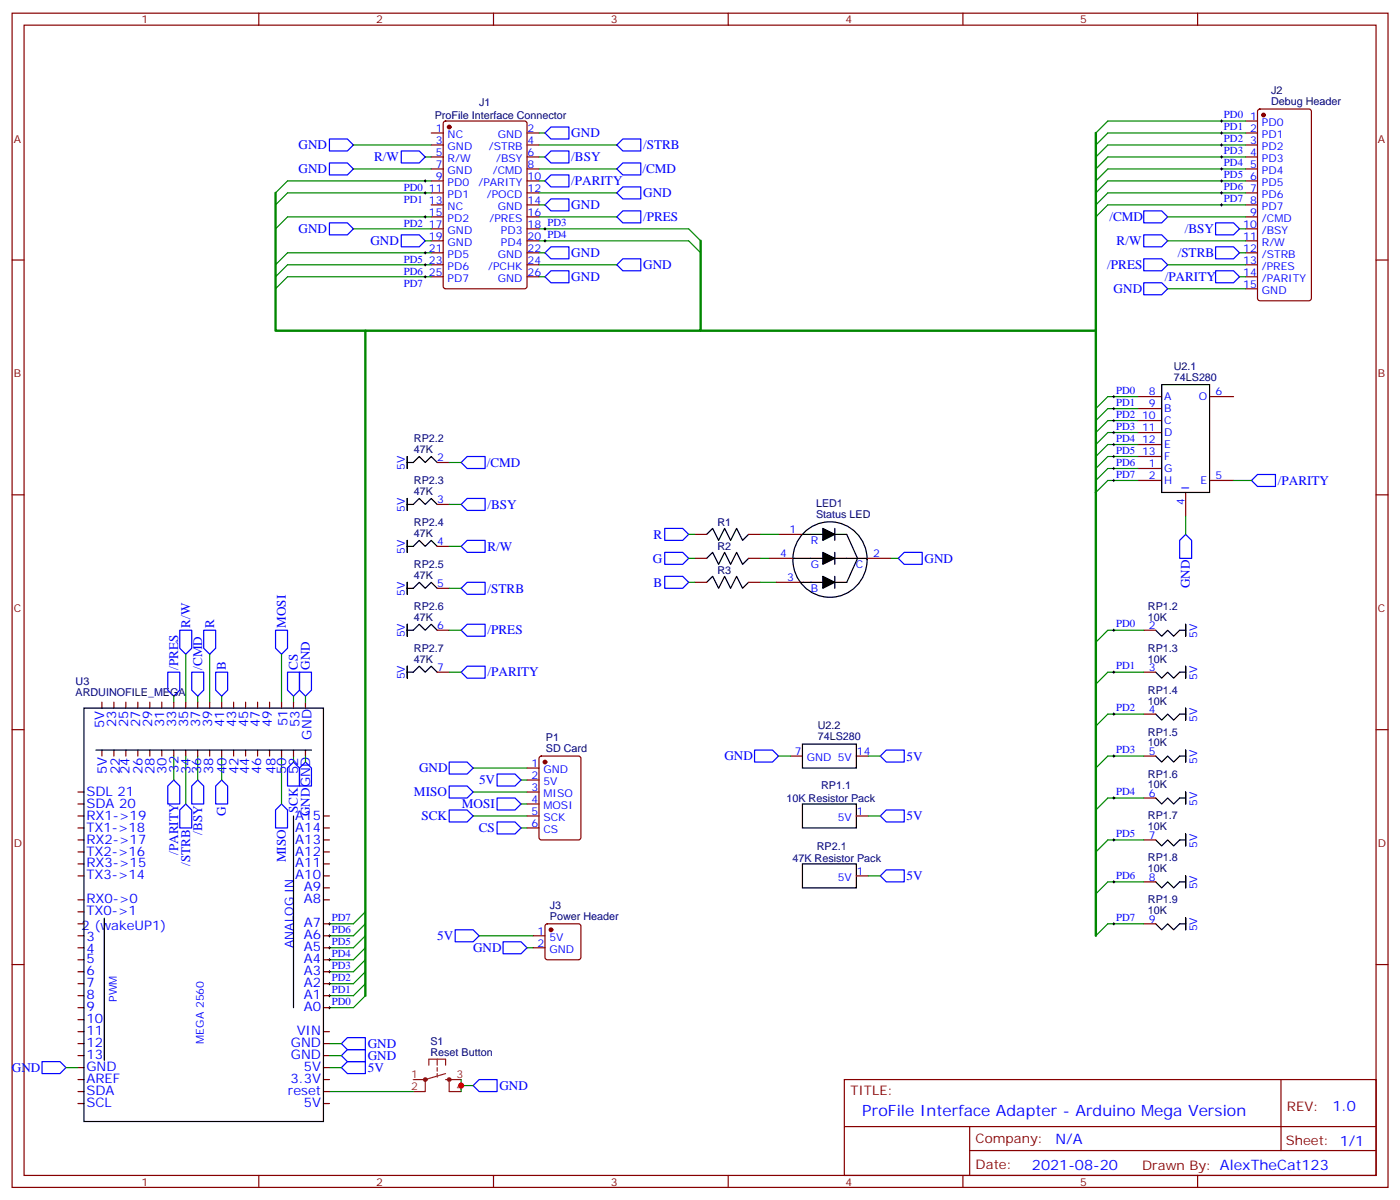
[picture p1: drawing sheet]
<svg xmlns="http://www.w3.org/2000/svg" width="412mm" height="353mm" viewBox="0 0 412 353" stroke-linecap="round" stroke-linejoin="round" font-family="sans-serif">
<g fill="none" stroke="#870000" stroke-width=".35">
<path d="M3.6 3.9h405.3v345.7h-405.3zM7.1 7.4h398.3v338.7h-398.3zM76.2 3.9v3.5M145.4 3.9v3.5M214.5 3.9v3.5M283.7 3.9v3.5M352.8 3.9v3.5M127 39.2h3.6M130.8 35.8l.5-.2h23.3l.6 .5 .1 48.2-.5 .7h-23.5l-.7-.4v-48.3zM155.3 39.2h3.5M366.9 35.6h3.6M366.9 39.2h3.6"/>
<path d="M370.7 32.3l.5-.2h14.4l.7 .4v55.3l-.4 .7h-14.7l-.7-.4v-55.3zM127 42.7h3.6M127 46.2h3.6M127 49.7h3.6M127 53.3h3.6M127 56.8h3.6M155.3 42.7h3.5M155.3 46.2h3.5M155.3 49.7h3.5M155.3 53.3h3.5M155.3 56.8h3.5M366.9 42.7h3.6"/>
<path d="M366.9 46.2h3.6M366.9 49.7h3.6M366.9 53.3h3.6M366.9 56.8h3.6M3.6 76.6h3.5M127 60.3h3.6M127 63.9h3.6M127 67.4h3.6M127 70.9h3.6M127 74.4h3.6M127 78h3.6M155.3 60.3h3.5"/>
<path d="M155.3 63.9h3.5M155.3 67.4h3.5M155.3 70.9h3.5M155.3 74.4h3.5M155.3 78h3.5M366.9 60.3h3.6M366.9 63.9h3.6M366.9 67.4h3.6M366.9 70.9h3.6M366.9 74.4h3.6M366.9 78h3.6M405.4 76.6h3.5"/>
<path d="M127 81.5h3.6M155.3 81.5h3.5M366.9 81.5h3.6M366.9 85h3.6M335.2 116.8h7M356.3 116.8h7.1M128.8 136.2h3.5M335.2 137.9h7M335.2 120.3h7M335.2 123.8h7M335.2 127.4h7M335.2 130.9h7"/>
<path d="M335.2 134.4h7M3.6 145.7h3.5M128.8 148.5h3.5M204.6 157.3h3.6M220.5 157.3h3.5M229.3 157.3h7.1M335.2 141.5h7M349.3 145v7M356.3 141.5h7.1M405.4 145.7h3.5M128.8 160.9h3.5M128.8 173.2h3.5"/>
<path d="M204.6 164.4h3.6M204.6 171.4h3.6M220.5 164.4h3.5M220.5 171.4h3.5M226.5 164.4h7.1M228.6 171.4h7.1M255.4 164.4h7.1M128.8 185.6h3.5M128.8 197.9h3.5M336.9 185.6h3.6M336.9 197.9h3.6M3.6 214.8h3.5"/>
<path d="M30 206.7v1.8M33.5 206.7v1.8M37.1 206.7v1.8M40.6 206.7v1.8M44.1 206.7v1.8M47.7 206.7v1.8M51.2 206.7v1.8M54.7 206.7v1.8M58.2 206.7v1.8M61.8 206.7v1.8M65.3 206.7v1.8M68.8 206.7v1.8"/>
<path d="M72.4 206.7v1.8M75.9 206.7v1.8M79.4 206.7v1.8M82.9 206.7v1.8M86.5 206.7v1.8M90 206.7v1.8M336.9 210.3h3.6M405.4 214.8h3.5M23 233.2h1.7M23 236.7h1.7M30 220.8v1.8M33.5 220.8v1.8"/>
<path d="M37.1 220.8v1.8M40.6 220.8v1.8M44.1 220.8v1.8M47.7 220.8v1.8M51.2 220.8v1.8M54.7 220.8v1.8M58.2 220.8v1.8M61.8 220.8v1.8M65.3 220.8v1.8M68.8 220.8v1.8M72.4 220.8v1.8M75.9 220.8v1.8"/>
<path d="M79.4 220.8v1.8M82.9 220.8v1.8M86.5 220.8v1.8M90 220.8v1.8M155.3 226.1h3.5M155.3 229.7h3.5M155.3 233.2h3.5M155.3 236.7h3.5M159 222.8l.5-.2h10.9l.7 .4v23.6l-.4 .6-11.2 .1-.7-.5v-23.5zM232.9 222.6h3.5M252.3 222.6h3.5M336.9 222.6h3.6"/>
<path d="M336.9 234.9h3.6M23 240.2h1.7M23 243.8h1.7M23 247.3h1.7M23 257.9h1.7M23 254.4h1.7M23 250.8h1.7M95.3 240.2h1.7M95.3 243.8h1.7M95.3 247.3h1.7M95.3 257.9h1.7M95.3 254.4h1.7"/>
<path d="M95.3 250.8h1.7M155.3 240.2h3.5M155.3 243.8h3.5M252.3 240.2h3.5M252.3 257.9h3.5M336.9 247.3h3.6M336.9 259.6h3.6M23 275.5h1.7M23 279h1.7M23 272h1.7M23 268.5h1.7M23 264.9h1.7"/>
<path d="M95.3 275.5h1.7M95.3 279h1.7M95.3 272h1.7M95.3 264.9h1.7M95.3 261.4h1.7M157 275.5h3.5M157 279h3.5M160.8 272.2l.5-.2h9.1l.5 .2 .2 .5v9.2l-.2 .5-.5 .2h-9.1l-.5-.3-.3-.4v-9.2zM336.9 272h3.6M3.6 284h3.5M23 296.7h1.7M23 293.2h1.7"/>
<path d="M23 289.6h1.7M23 286.1h1.7M23 282.6h1.7M95.3 296.7h1.7M95.3 293.2h1.7M95.3 289.6h1.7M95.3 286.1h1.7M95.3 282.6h1.7M405.4 284h3.5M23 317.9h1.7M23 314.3h1.7M23 310.8h1.7"/>
<path d="M23 307.3h1.7M23 303.7h1.7M23 300.2h1.7M95.3 317.9h1.7M95.3 314.3h1.7M95.3 310.8h1.7M95.3 307.3h1.7M95.3 303.7h1.7M248.7 317.9h156.7v28.2h-156.7zM377.4 317.9v20.9M23 324.9h1.7M23 321.4h1.7"/>
<path d="M95.3 324.9h1.7M95.3 321.4h1.7M248.8 331.7h156.4M285.7 338.8h119.5M285.7 331.7v14.1M76.2 346.1v3.5M145.4 346.1v3.5M214.5 346.1v3.5M283.7 346.1v3.5M352.8 346.1v3.5"/>
</g>
<path d="M121.7 317.9h3.6M125.3 317.9v3.5h-3.6M126.3 313.6v-1.7h5v1.7M128.8 311.9v1.7M128.8 314.3v1.1M128.8 316.1v1M131.3 317.9h4.6M131.3 316.1l-6 1.8M132.3 317.9v3.5h3.6" fill="none" stroke="#8c2424" stroke-width=".35"/>
<g fill="none" stroke="#8c2424" stroke-width=".71">
<circle cx="125.3" cy="317.9" r=".35"/>
<circle cx="132.3" cy="317.9" r=".35"/>
</g>
<g fill="none" stroke="#000" stroke-width=".35">
<path d="M342.2 113.2h14.1v31.8h-14.1zM120 136.2v1.7v-3.5v1.8h1.7l1.8-1.8 1.8 1.8 1.7-1.8 1.8 1.8M120 148.5v1.8v-3.5v1.7h1.7l1.8-1.7 1.8 1.7 1.7-1.7 1.8 1.7M208.2 157.3l1.7-1.7 1.8 3.5 1.8-3.5 1.7 3.5 1.8-3.5 1.8 3.5 1.7-1.8M236.4 157.3h6M236.8 156.9a11 11 0 0 1 15.5 .1 11 11 0 0 1 0 15.5 11 11 0 0 1-15.5 .1 11.2 11.2 0 0 1 0-15.7zM245.9 157.3h3.5l3.2 7.1-3.2 7h-3.5M245.9 155.6v3.5M120 160.9v1.7v-3.5v1.8h1.7l1.8-1.8 1.8 1.8 1.7-1.8 1.8 1.8M120 173.2v1.8v-3.6v1.8h1.7l1.8-1.8 1.8 1.8 1.7-1.8 1.8 1.8M208.2 164.4l1.7-1.8 1.8 3.6 1.8-3.6 1.7 3.6 1.8-3.6 1.8 3.6 1.7-1.8M208.2 171.4l1.7-1.7 1.8 3.5 1.8-3.5 1.7 3.5 1.8-3.5 1.8 3.5 1.7-1.8"/>
<path d="M233.6 164.4h8.8M235.7 171.4h6.7M245.9 162.6v3.6M245.9 169.7v3.5M245.9 164.4h9.5M120 185.6v1.7v-3.5v1.8h1.7l1.8-1.8 1.8 1.8 1.7-1.8 1.8 1.8M120 197.9v1.8v-3.6v1.8h1.7l1.8-1.8 1.8 1.8 1.7-1.8 1.8 1.8M340.5 185.6l1.7 1.7 1.8-1.7 1.8 1.7 1.7-1.7h1.8v1.7v-3.5v1.8M340.5 197.9l1.7 1.8 1.8-1.8 1.8 1.8 1.7-1.8h1.8v1.8v-3.6v1.8M24.7 208.5h70.6v121.7h-70.6zM236.4 219.1h15.9v7h-15.9zM340.5 210.3l1.7 1.7 1.8-1.7 1.8 1.7 1.7-1.7h1.8v1.7v-3.5v1.8"/>
<path d="M28.3 220.8h63.5M236.4 236.7h15.9v7.1h-15.9zM340.5 222.6l1.7 1.8 1.8-1.8 1.8 1.8 1.7-1.8h1.8v1.8v-3.6v1.8M340.5 234.9l1.7 1.8 1.8-1.8 1.8 1.8 1.7-1.8h1.8v1.8v-3.5v1.7M86.5 240.2v56.5M236.4 254.4h15.9v7h-15.9zM340.5 247.3l1.7 1.8 1.8-1.8 1.8 1.8 1.7-1.8h1.8v1.8v-3.6v1.8M340.5 259.6l1.7 1.8 1.8-1.8 1.8 1.8 1.7-1.8h1.8v1.8v-3.5v1.7M30.7 270.3v41.9M340.5 272l1.7 1.8 1.8-1.8 1.8 1.8 1.7-1.8h1.8v1.8v-3.6v1.8"/>
</g>
<g fill="#870000" stroke="#870000" stroke-width=".35">
<circle cx="372.2" cy="33.9" r=".53"/>
<circle cx="132.3" cy="37.4" r=".53"/>
<circle cx="160.5" cy="224.4" r=".53"/>
<circle cx="162.3" cy="273.8" r=".53"/>
</g>
<path d="M242.4 155.6l3.5 1.7-3.5 1.8zM242.4 162.6l3.5 1.8-3.5 1.8zM242.4 169.7l3.5 1.7-3.5 1.8z" fill="#000" stroke="#000" stroke-width=".35"/>
<g fill="none" stroke="#00f" stroke-width=".35">
<path d="M160.5 39.2l1.8-1.8h5.3v3.5h-5.3zM97 48h5.3l1.8 1.7-1.8 1.8h-5.3zM97 40.9h5.3l1.8 1.8-1.8 1.7h-5.3zM118.2 44.4h5.3l1.8 1.8-1.8 1.8h-5.3zM162.3 44.4h5.3v3.6h-5.3l-1.8-1.8zM162.3 51.5h5.3v3.5h-5.3l-1.8-1.7zM183.5 48h5.3v3.5h-5.3l-1.8-1.8zM183.5 40.9h5.3v3.5h-5.3l-1.8-1.7zM183.5 55h5.3v3.6h-5.3l-1.8-1.8zM97 65.6h5.3l1.8 1.8-1.8 1.7h-5.3zM118.2 69.1h5.3l1.8 1.8-1.8 1.8h-5.3zM160.5 60.3l1.8-1.7h5.3v3.5h-5.3z"/>
<path d="M162.3 72.7h5.3v3.5h-5.3l-1.8-1.8zM162.3 79.7h5.3v3.6h-5.3l-1.8-1.8zM181.7 63.9l1.8-1.8h5.3v3.5h-5.3zM183.5 76.2h5.3v3.5h-5.3l-1.8-1.7zM336.9 62.1h5.3l1.8 1.8-1.8 1.7h-5.3zM336.9 76.2h5.3l1.8 1.8-1.8 1.7h-5.3zM336.9 69.1h5.3l1.8 1.8-1.8 1.8h-5.3zM358.1 72.7h5.3l1.8 1.7-1.8 1.8h-5.3zM358.1 65.6h5.3l1.8 1.8-1.8 1.7h-5.3zM358.1 79.7h5.3l1.8 1.8-1.8 1.8h-5.3zM336.9 83.3h5.3l1.8 1.7-1.8 1.8h-5.3zM135.9 136.2l1.7-1.8h5.3v3.5h-5.3z"/>
<path d="M370.5 139.7h5.2v3.5h-5.2l-1.8-1.7zM135.9 148.5l1.7-1.7h5.3v3.5h-5.3zM195.8 155.6h5.3l1.8 1.7-1.8 1.8h-5.3zM349.3 157.3l1.7 1.8v5.3h-3.5v-5.3zM135.9 160.9l1.7-1.8h5.3v3.5h-5.3zM135.9 173.2l1.7-1.8h5.3v3.6h-5.3zM195.8 162.6h5.3l1.8 1.8-1.8 1.8h-5.3zM195.8 169.7h5.3l1.8 1.7-1.8 1.8h-5.3zM264.6 164.4l1.8-1.8h5.3v3.6h-5.3zM49.4 197.9h3.6v5.3l-1.8 1.8-1.8-1.8zM53 185.6h3.5v5.3l-1.8 1.7-1.7-1.7zM56.5 197.9h3.5v5.3l-1.8 1.8-1.7-1.8z"/>
<path d="M60 185.6h3.5v5.3l-1.7 1.7-1.8-1.7zM63.5 197.9h3.6v5.3l-1.8 1.8-1.8-1.8zM81.2 185.6h3.5v5.3l-1.8 1.7-1.7-1.7zM84.7 197.9h3.5v5.3l-1.7 1.8-1.8-1.8zM88.2 197.9h3.6v5.3l-1.8 1.8-1.8-1.8zM135.9 185.6l1.7-1.8h5.3v3.5h-5.3zM135.9 197.9l1.7-1.8h5.3v3.6h-5.3zM51.2 229.7l1.8 1.7v5.3h-3.6v-5.3zM54.7 236.7l1.8 1.8v5.3h-3.5v-5.3zM58.2 229.7l1.8 1.7v5.3h-3.5v-5.3zM65.3 229.7l1.8 1.7v5.3h-3.6v-5.3zM82.9 236.7l1.8 1.8v5.3h-3.5v-5.3z"/>
<path d="M86.5 224.4l1.7 1.7v5.3h-3.5v-5.3zM90 224.4l1.8 1.7v5.3h-3.6v-5.3zM132.3 224.4h5.3l1.8 1.7-1.8 1.8h-5.3zM132.3 231.4h5.3l1.8 1.8-1.8 1.7h-5.3zM132.3 238.5h5.3l1.8 1.7-1.8 1.8h-5.3zM146.4 227.9h5.3l1.8 1.8-1.8 1.7h-5.3zM146.4 234.9h5.3l1.8 1.8-1.8 1.8h-5.3zM222.3 220.8h5.3l1.7 1.8-1.7 1.8h-5.3zM261.1 220.8h5.3v3.6h-5.3l-1.8-1.8zM146.4 242h5.3l1.8 1.8-1.8 1.7h-5.3zM259.3 240.2l1.8-1.7h5.3v3.5h-5.3zM259.3 257.9l1.8-1.8h5.3v3.5h-5.3z"/>
<path d="M134.1 273.8h5.3l1.7 1.7-1.7 1.8h-5.3zM148.2 277.3h5.3l1.8 1.7-1.8 1.8h-5.3zM12.4 312.6h5.3l1.7 1.7-1.7 1.8h-5.3zM100.6 314.3l1.7-1.7h5.3v3.5h-5.3zM100.6 307.3l1.7-1.8h5.3v3.5h-5.3zM100.6 310.8l1.7-1.8h5.3v3.6h-5.3zM139.4 319.6l1.7-1.7h5.3v3.5h-5.3z"/>
</g>
<g fill="none" stroke="#008700" stroke-width=".35">
<path d="M158.8 39.2h1.7M366.9 35.6h-40.5l-3.6 3.6M366.9 39.2h-40.5l-3.6 3.5M104.1 49.7h22.9M104.1 42.7h22.9M125.3 46.2h1.7M127 53.3h-42.3l-3.5 3.5M127 56.8h-42.3l-3.5 3.5M158.8 53.3h1.7M158.8 56.8h22.9M158.8 49.7h22.9M158.8 46.2h1.7"/>
<path d="M158.8 42.7h22.9M366.9 49.7h-40.5l-3.6 3.6M366.9 42.7h-40.5l-3.6 3.5M366.9 46.2h-40.5l-3.6 3.5M366.9 53.3h-40.5l-3.6 3.5M366.9 56.8h-40.5l-3.6 3.5M104.1 67.4h22.9M125.3 70.9h1.7M127 74.4h-42.3l-3.5 3.6M127 78h-42.3l-3.5 3.5M127 63.9h-42.3l-3.5 3.5M158.8 67.4h44.1l3.5 3.5"/>
<path d="M158.8 70.9h44.1l3.5 3.5M158.8 63.9h22.9M158.8 74.4h1.7M158.8 78h22.9M158.8 60.3h1.7M344 63.9h22.9M344 78h22.9M344 70.9h22.9M365.2 74.4h1.7M365.2 67.4h1.7M366.9 60.3h-40.5l-3.6 3.6M127 81.5h-42.3l-3.5 3.5"/>
<path d="M158.8 81.5h1.7M344 85h22.9M365.2 81.5h1.7M335.2 116.8h-8.8l-3.6 3.5M132.3 136.2h3.6M335.2 120.3h-8.8l-3.6 3.5M335.2 123.8h-8.8l-3.6 3.6M335.2 127.4h-8.8l-3.6 3.5M335.2 130.9h-8.8l-3.6 3.5M335.2 134.4h-8.8l-3.6 3.5M335.2 137.9h-8.8l-3.6 3.6M132.3 148.5h3.6"/>
<path d="M202.9 157.3h1.7M224 157.3h5.3M335.2 141.5h-8.8l-3.6 3.5M349.3 152v5.3M363.4 141.5h5.3M132.3 173.2h3.6M132.3 160.9h3.6M202.9 164.4h1.7M202.9 171.4h1.7M224 164.4h2.5M224 171.4h4.6M262.5 164.4h2.1"/>
<path d="M54.7 192.6v14.1M61.8 192.6v14.1M82.9 192.6v14.1M132.3 197.9h3.6M132.3 185.6h3.6M336.9 185.6h-10.5l-3.6 3.5M336.9 197.9h-10.5l-3.6 3.5M51.2 205v1.7M58.2 205v1.7M65.3 205v1.7M86.5 205v1.7M90 205v1.7"/>
<path d="M336.9 210.3h-10.5l-3.6 3.5M51.2 222.6v7.1M54.7 222.6v14.1M58.2 222.6v7.1M65.3 222.6v7.1M82.9 222.6v14.1M86.5 222.6v1.8M90 222.6v1.8M139.4 226.1h15.9M139.4 233.2h15.9M153.5 236.7h1.8M153.5 229.7h1.8"/>
<path d="M229.3 222.6h3.6M255.8 222.6h3.5M336.9 222.6h-10.5l-3.6 3.5M336.9 234.9h-10.5l-3.6 3.6M139.4 240.2h15.9M153.5 243.8h1.8M255.8 240.2h3.5M255.8 257.9h3.5M336.9 247.3h-10.5l-3.6 3.5M336.9 259.6h-10.5l-3.6 3.6M107.6 272l-3.5 3.5h-7.1M107.6 275.5l-3.5 3.5h-7.1"/>
<path d="M107.6 279l-3.5 3.6h-7.1M107.6 268.5l-3.5 3.5h-7.1M141.1 275.5h15.9M155.3 279h1.7M336.9 272h-10.5l-3.6 3.5M107.6 293.2l-3.5 3.5h-7.1M107.6 289.6l-3.5 3.6h-7.1M107.6 286.1l-3.5 3.5h-7.1M107.6 282.6l-3.5 3.5h-7.1M19.4 314.3h3.6M97 314.3h3.6M97 307.3h3.6"/>
<path d="M97 310.8h3.6M135.9 317.9v3.5M135.9 319.6h3.5M97 321.4h24.7"/>
</g>
<g fill="none" stroke="#000" stroke-width=".29">
<path d="M359.5 35.6h.7M359.5 39.2h.7M359.9 35.3v.7M359.9 38.8v.7M124.9 53.3h.7M124.9 56.8h.7M125.3 52.9v.7M125.3 56.4v.7M359.5 53.3h.7M359.5 56.8h.7M359.5 42.7h.7M359.5 46.2h.7"/>
<path d="M359.5 49.7h.7M359.9 42.3v.7M359.9 45.9v.7M359.9 49.4v.7M359.9 52.9v.7M359.9 56.4v.7M359.9 60v.7M124.9 63.9h.7M124.9 74.4h.7M124.9 78h.7M125.3 63.5v.7M125.3 74.1v.7"/>
<path d="M125.3 77.6v.7M160.2 67.4h.7M160.2 70.9h.7M160.5 67v.7M160.5 70.6v.7M359.5 60.3h.7M124.9 81.5h.7M125.3 81.1v.7M327.8 116.8h.7M328.1 116.4v.7M328.1 119.9v.7M327.8 120.3h.7"/>
<path d="M327.8 123.8h.7M327.8 127.4h.7M327.8 130.9h.7M327.8 134.4h.7M327.8 137.9h.7M328.1 123.5v.7M328.1 127v.7M328.1 130.5v.7M328.1 134.1v.7M328.1 137.6v.7M327.8 141.5h.7M328.1 141.1v.7"/>
<path d="M327.8 185.6h.7M327.8 197.9h.7M328.1 185.2v.7M328.1 197.6v.7M327.8 210.3h.7M328.1 209.9v.7M327.8 222.6h.7M327.8 234.9h.7M328.1 222.2v.8M328.1 234.6v.7M327.8 247.3h.7M327.8 259.6h.7"/>
<path d="M328.1 246.9v.7M328.1 259.3v.7M96.7 279h.7M96.7 275.5h.7M96.7 272h.7M97 271.6v.7M97 275.2v.7M97 278.7v.7M327.8 272h.7M328.1 271.6v.7M96.7 296.7h.7M96.7 293.2h.7"/>
<path d="M96.7 289.6h.7M96.7 286.1h.7M96.7 282.6h.7M97 282.2v.7M97 285.8v.7M97 289.3v.7M97 292.8v.7M97 296.3v.7"/>
</g>
<path d="M322.8 39.2v236.3M81.2 56.8v40.6h125.2v-26.5M107.6 97.4v195.8M206.4 97.4h116.4" fill="none" stroke="#008700" stroke-width=".71"/>
<circle cx="135.9" cy="319.6" r=".88" fill="#c00"/>
<text font-size="4.6" fill="#00f" x="254" y="328.4">ProFile Interface Adapter - Arduino Mega Version</text>
<g font-size="4.2" fill="#00f">
<text x="392.5" y="327.1">1.0</text>
<text x="310.9" y="336.7">N/A</text>
<text x="304" y="344.5">2021-08-20</text>
</g>
<g font-size="3.9" fill="#00f">
<text x="168.3" y="40.5">GND</text>
<text x="88" y="43.9">GND</text>
<text x="110.2" y="47.5">R/W</text>
<text x="168.3" y="47.5">/BSY</text>
<text x="189.5" y="44">/STRB</text>
<text x="88" y="51">GND</text>
<text x="189.3" y="51">/CMD</text>
<text x="168.3" y="54.6">/PARITY</text>
<text x="189.5" y="58.1">GND</text>
<text x="168.3" y="61.6">GND</text>
<text x="189.5" y="65.2">/PRES</text>
<text x="326.8" y="65.1">/CMD</text>
<text x="88" y="68.6">GND</text>
<text x="349" y="68.6">/BSY</text>
<text x="109.1" y="72.2">GND</text>
<text x="168.3" y="75.7">GND</text>
<text x="328.9" y="72.2">R/W</text>
<text x="346.9" y="75.7">/STRB</text>
<text x="168.3" y="82.8">GND</text>
<text x="189.5" y="79.3">GND</text>
<text x="326.2" y="79.2">/PRES</text>
<text x="343.1" y="82.7">/PARITY</text>
<text x="328.1" y="86.3">GND</text>
<text x="143.4" y="137.4">/CMD</text>
<text x="376.4" y="142.8">/PARITY</text>
<text x="143.6" y="149.8">/BSY</text>
<text x="192.6" y="158.6">R</text>
<text x="143.6" y="162.1">R/W</text>
<text x="192.3" y="165.7">G</text>
<text x="272.4" y="165.7">GND</text>
<text x="192.6" y="172.7">B</text>
<text x="350.5" y="173.3" transform="rotate(-90 350.5 173.3)">GND</text>
<text x="143.6" y="174.5">/STRB</text>
<text x="56" y="184.9" transform="rotate(-90 56 184.9)">R/W</text>
<text x="63" y="184.9" transform="rotate(-90 63 184.9)">R</text>
<text x="84.2" y="184.9" transform="rotate(-90 84.2 184.9)">MOSI</text>
<text x="143.6" y="186.8">/PRES</text>
<text x="52.5" y="197.2" transform="rotate(-90 52.5 197.2)">/PRES</text>
<text x="59.5" y="197.2" transform="rotate(-90 59.5 197.2)">/CMD</text>
<text x="66.6" y="197.2" transform="rotate(-90 66.6 197.2)">B</text>
<text x="87.7" y="197.2" transform="rotate(-90 87.7 197.2)">CS</text>
<text x="91.3" y="197.2" transform="rotate(-90 91.3 197.2)">GND</text>
<text x="143.6" y="199.2">/PARITY</text>
<text x="30.7" y="214.3" transform="rotate(-90 30.7 214.3)">5V</text>
<text x="34.3" y="214.1" transform="rotate(-90 34.3 214.1)">23</text>
<text x="37.8" y="214.1" transform="rotate(-90 37.8 214.1)">25</text>
<text x="41.3" y="214.1" transform="rotate(-90 41.3 214.1)">27</text>
<text x="44.8" y="214.1" transform="rotate(-90 44.8 214.1)">29</text>
<text x="48.4" y="214.1" transform="rotate(-90 48.4 214.1)">31</text>
<text x="51.9" y="214.1" transform="rotate(-90 51.9 214.1)">33</text>
<text x="55.4" y="214.1" transform="rotate(-90 55.4 214.1)">35</text>
<text x="58.9" y="214.1" transform="rotate(-90 58.9 214.1)">37</text>
<text x="62.5" y="214.1" transform="rotate(-90 62.5 214.1)">39</text>
<text x="66" y="214.1" transform="rotate(-90 66 214.1)">41</text>
<text x="69.5" y="214.1" transform="rotate(-90 69.5 214.1)">43</text>
<text x="73.1" y="214.1" transform="rotate(-90 73.1 214.1)">45</text>
<text x="76.6" y="214.1" transform="rotate(-90 76.6 214.1)">47</text>
<text x="80.1" y="214.1" transform="rotate(-90 80.1 214.1)">49</text>
<text x="84.7" y="213.8" transform="rotate(-90 84.7 213.8)">51</text>
<text x="88.2" y="214.1" transform="rotate(-90 88.2 214.1)">53</text>
<text x="91.8" y="217.7" transform="rotate(-90 91.8 217.7)">GND</text>
<text x="31.4" y="227.9" transform="rotate(-90 31.4 227.9)">5V</text>
<text x="35.3" y="227.9" transform="rotate(-90 35.3 227.9)">22</text>
<text x="38.1" y="227.9" transform="rotate(-90 38.1 227.9)">24</text>
<text x="42" y="227.9" transform="rotate(-90 42 227.9)">26</text>
<text x="45.5" y="227.9" transform="rotate(-90 45.5 227.9)">28</text>
<text x="49.1" y="227.9" transform="rotate(-90 49.1 227.9)">30</text>
<text x="52.6" y="227.5" transform="rotate(-90 52.6 227.5)">32</text>
<text x="56.1" y="227.9" transform="rotate(-90 56.1 227.9)">34</text>
<text x="59.3" y="227.9" transform="rotate(-90 59.3 227.9)">36</text>
<text x="62.8" y="227.9" transform="rotate(-90 62.8 227.9)">38</text>
<text x="66.7" y="227.9" transform="rotate(-90 66.7 227.9)">40</text>
<text x="70.2" y="227.9" transform="rotate(-90 70.2 227.9)">42</text>
<text x="73.4" y="227.9" transform="rotate(-90 73.4 227.9)">44</text>
<text x="76.9" y="227.9" transform="rotate(-90 76.9 227.9)">46</text>
<text x="81.2" y="227.9" transform="rotate(-90 81.2 227.9)">48</text>
<text x="84.3" y="227.9" transform="rotate(-90 84.3 227.9)">50</text>
<text x="87.9" y="227.9" transform="rotate(-90 87.9 227.9)">52</text>
<text x="123.5" y="227.4">GND</text>
<text x="213.4" y="223.8">GND</text>
<text x="267.1" y="223.9">5V</text>
<text x="141.1" y="230.9">5V</text>
<text x="25.4" y="237.8">SDA 20</text>
<text x="25.4" y="234.2">SDL 21</text>
<text x="87.7" y="239.4" transform="rotate(-90 87.7 239.4)">SCK</text>
<text x="122" y="234.4">MISO</text>
<text x="136.1" y="238">MOSI</text>
<text x="25.4" y="244.8">TX1-&gt;18</text>
<text x="25.4" y="241.3">RX1-&gt;19</text>
<text x="59.5" y="245.8" transform="rotate(-90 59.5 245.8)">/BSY</text>
<text x="66.6" y="240.1" transform="rotate(-90 66.6 240.1)">G</text>
<text x="87" y="244.8">A14</text>
<text x="87" y="241.3">A15</text>
<text x="91.3" y="240.3" transform="rotate(-90 91.3 240.3)">GNDGND</text>
<text x="124.1" y="241.5">SCK</text>
<text x="141" y="245">CS</text>
<text x="267.1" y="241.6">5V</text>
<text x="25.4" y="251.9">TX2-&gt;16</text>
<text x="25.4" y="248.4">RX2-&gt;17</text>
<text x="52.5" y="251.7" transform="rotate(-90 52.5 251.7)">/PARITY</text>
<text x="87" y="251.9">A12</text>
<text x="87" y="248.4">A13</text>
<text x="25.4" y="255.4">RX3-&gt;15</text>
<text x="56" y="254.9" transform="rotate(-90 56 254.9)">/STRB</text>
<text x="84.2" y="253.9" transform="rotate(-90 84.2 253.9)">MISO</text>
<text x="87" y="255.4">A11</text>
<text x="25.4" y="258.9">TX3-&gt;14</text>
<text x="87" y="258.9">A10</text>
<text x="89.5" y="262.5">A9</text>
<text x="267.1" y="259.2">5V</text>
<text x="25.4" y="269.5">TX0-&gt;1</text>
<text x="25.4" y="266">RX0-&gt;0</text>
<text x="89.5" y="266">A8</text>
<text x="24" y="273.8">2 (wakeUP1)</text>
<text x="89.5" y="273">A7</text>
<text x="25.4" y="280.5">4</text>
<text x="25.4" y="276.9">3</text>
<text x="89.5" y="280.1">A5</text>
<text x="89.5" y="276.6">A6</text>
<text x="128.8" y="276.7">5V</text>
<text x="139.3" y="280.3">GND</text>
<text x="25.4" y="287.2">6</text>
<text x="25.4" y="283.6">5</text>
<text x="89.5" y="287.2">A3</text>
<text x="89.5" y="283.6">A4</text>
<text x="25.4" y="290.7">7</text>
<text x="89.5" y="290.7">A2</text>
<text x="25.4" y="297.7">9</text>
<text x="25.4" y="294.2">8</text>
<text x="89.5" y="297.7">A0</text>
<text x="89.5" y="294.2">A1</text>
<text x="25.4" y="304.8">11</text>
<text x="25.4" y="301.3">10</text>
<text x="87.4" y="304.8">VIN</text>
<text x="25.4" y="311.9">13</text>
<text x="25.4" y="308.3">12</text>
<text x="85.7" y="311.9">GND</text>
<text x="85.7" y="308.3">GND</text>
<text x="108.3" y="308.5">GND</text>
<text x="3.5" y="315.6">GND</text>
<text x="25.4" y="315.4">GND</text>
<text x="89.5" y="315.4">5V</text>
<text x="108.3" y="315.6">5V</text>
<text x="108.3" y="312.1">GND</text>
<text x="25.4" y="322.4">SDA</text>
<text x="25.4" y="318.9">AREF</text>
<text x="84.8" y="322.4">reset</text>
<text x="85.6" y="318.9">3.3V</text>
<text x="147.1" y="320.9">GND</text>
<text x="25.4" y="326">SCL</text>
<text x="89.5" y="326">5V</text>
</g>
<g font-size="3.9" fill="#800">
<text x="250.5" y="322.4">TITLE:</text>
<text x="379.1" y="327.1">REV:</text>
<text x="287.4" y="336.6">Company:</text>
<text x="378.8" y="337.3">Sheet: 1/1</text>
<text x="287.4" y="344.3">Date:</text>
<text x="336.5" y="344.4">Drawn By: AlexTheCat123</text>
</g>
<text font-size="3.5" fill="#00f" x="86.5" y="279" transform="rotate(-90 86.5 279)">ANALOG IN</text>
<g font-size="3.2" fill="#800">
<text x="41.7" y="6.9">1</text>
<text x="110.8" y="6.9">2</text>
<text x="180" y="6.9">3</text>
<text x="249.1" y="6.9">4</text>
<text x="318.2" y="6.9">5</text>
<text x="4.1" y="42">A</text>
<text x="405.9" y="42">A</text>
<text x="4.1" y="111.1">B</text>
<text x="405.9" y="111.1">B</text>
<text x="4.1" y="180.3">C</text>
<text x="405.9" y="180.3">C</text>
<text x="4.1" y="249.4">D</text>
<text x="405.9" y="249.4">D</text>
<text x="41.7" y="349.1">1</text>
<text x="110.8" y="349.1">2</text>
<text x="180" y="349.1">3</text>
<text x="249.1" y="349.1">4</text>
<text x="318.2" y="349.1">5</text>
</g>
<g font-size="3.2" fill="#000080">
<text x="374.5" y="27.6">J2</text>
<text x="128.1" y="35">ProFile Interface Connector</text>
<text x="141.2" y="31.2">J1</text>
<text x="374.5" y="30.8">Debug Header</text>
<text x="345.8" y="112.2">74LS280</text>
<text x="345.8" y="109">U2.1</text>
<text x="121.9" y="130.2">RP2.2</text>
<text x="121.9" y="133.3">47K</text>
<text x="121.9" y="142.5">RP2.3</text>
<text x="121.9" y="145.7">47K</text>
<text x="240.4" y="149.3">LED1</text>
<text x="121.9" y="154.9">RP2.4</text>
<text x="211.4" y="154.9">R1</text>
<text x="240.4" y="152.5">Status LED</text>
<text x="121.9" y="158">47K</text>
<text x="211.4" y="162">R2</text>
<text x="121.9" y="167.2">RP2.5</text>
<text x="121.9" y="170.4">47K</text>
<text x="211.4" y="169.1">R3</text>
<text x="121.9" y="179.6">RP2.6</text>
<text x="338.2" y="179.5">RP1.2</text>
<text x="121.9" y="182.7">47K</text>
<text x="338.2" y="182.7">10K</text>
<text x="121.9" y="191.9">RP2.7</text>
<text x="338.2" y="191.9">RP1.3</text>
<text x="121.9" y="195.1">47K</text>
<text x="338.2" y="195.1">10K</text>
<text x="22.3" y="201.8">U3</text>
<text x="22.3" y="205">ARDUINOFILE_MEGA</text>
<text x="338.2" y="207.4">10K</text>
<text x="338.2" y="204.2">RP1.4</text>
<text x="240.9" y="214.6">U2.2</text>
<text x="160.8" y="221.4">SD Card</text>
<text x="160.8" y="218.2">P1</text>
<text x="240.9" y="217.8">74LS280</text>
<text x="338.2" y="219.8">10K</text>
<text x="338.2" y="216.6">RP1.5</text>
<text x="241.9" y="232.3">RP1.1</text>
<text x="338.2" y="232.1">10K</text>
<text x="338.2" y="228.9">RP1.6</text>
<text x="231.7" y="236.1">10K Resistor Pack</text>
<text x="338.2" y="244.5">10K</text>
<text x="338.2" y="241.3">RP1.7</text>
<text x="240.6" y="250.2">RP2.1</text>
<text x="233.4" y="253.7">47K Resistor Pack</text>
<text x="338.2" y="256.8">10K</text>
<text x="338.2" y="253.6">RP1.8</text>
<text x="162" y="267.6">J3</text>
<text x="338.2" y="269.2">10K</text>
<text x="338.2" y="266">RP1.9</text>
<text x="162" y="270.8">Power Header</text>
<text x="126.8" y="310.8">Reset Button</text>
<text x="126.8" y="307.6">S1</text>
</g>
<g font-size="3.2" fill="#00f">
<text x="360.6" y="34.8">PD0</text>
<text x="368.3" y="35.3">1</text>
<text x="128.4" y="38.8">1</text>
<text x="131.9" y="40.6">NC</text>
<text x="146.7" y="40.6">GND</text>
<text x="155.4" y="38.8">2</text>
<text x="360.6" y="38.3">PD1</text>
<text x="360.6" y="41.8">PD2</text>
<text x="368.3" y="38.8">2</text>
<text x="371.8" y="37">PD0</text>
<text x="371.8" y="40.6">PD1</text>
<text x="128.4" y="42.3">3</text>
<text x="128.4" y="45.9">5</text>
<text x="131.9" y="44.1">GND</text>
<text x="131.9" y="47.6">R/W</text>
<text x="144" y="44.1">/STRB</text>
<text x="146.2" y="47.6">/BSY</text>
<text x="155.4" y="45.9">6</text>
<text x="155.4" y="42.3">4</text>
<text x="360.6" y="45.4">PD3</text>
<text x="368.3" y="42.3">3</text>
<text x="368.3" y="45.9">4</text>
<text x="371.8" y="44.1">PD2</text>
<text x="371.8" y="47.6">PD3</text>
<text x="128.4" y="49.4">7</text>
<text x="128.4" y="52.9">9</text>
<text x="131.9" y="51.2">GND</text>
<text x="145.2" y="51.2">/CMD</text>
<text x="155.4" y="52.9">10</text>
<text x="155.4" y="49.4">8</text>
<text x="360.6" y="48.9">PD4</text>
<text x="360.6" y="52.4">PD5</text>
<text x="368.3" y="49.4">5</text>
<text x="368.3" y="52.9">6</text>
<text x="371.8" y="51.2">PD4</text>
<text x="118.9" y="56.4">PD0</text>
<text x="118.9" y="59.9">PD1</text>
<text x="126.4" y="56.4">11</text>
<text x="126.4" y="60">13</text>
<text x="131.9" y="54.7">PD0</text>
<text x="131.9" y="58.2">PD1</text>
<text x="141" y="54.7">/PARITY</text>
<text x="143.4" y="58.2">/POCD</text>
<text x="155.4" y="60">14</text>
<text x="155.4" y="56.4">12</text>
<text x="360.6" y="55.9">PD6</text>
<text x="360.6" y="59.5">PD7</text>
<text x="368.3" y="56.4">7</text>
<text x="368.3" y="60">8</text>
<text x="371.8" y="54.7">PD5</text>
<text x="371.8" y="58.2">PD6</text>
<text x="126.4" y="63.5">15</text>
<text x="131.9" y="61.7">NC</text>
<text x="131.9" y="65.3">PD2</text>
<text x="144.2" y="65.3">/PRES</text>
<text x="146.7" y="61.7">GND</text>
<text x="155.4" y="63.5">16</text>
<text x="368.3" y="63.5">9</text>
<text x="371.8" y="61.7">PD7</text>
<text x="371.8" y="65.3">/CMD</text>
<text x="118.9" y="67">PD2</text>
<text x="126.4" y="67">17</text>
<text x="126.4" y="70.6">19</text>
<text x="131.9" y="68.8">GND</text>
<text x="147.6" y="68.8">PD3</text>
<text x="155.4" y="70.6">20 PD4</text>
<text x="155.4" y="67">18 PD3</text>
<text x="366.2" y="67">10</text>
<text x="366.2" y="70.6">11</text>
<text x="371.8" y="68.8">/BSY</text>
<text x="118.9" y="77.5">PD5</text>
<text x="126.4" y="74.1">21</text>
<text x="126.4" y="77.6">23</text>
<text x="131.9" y="72.3">GND</text>
<text x="131.9" y="75.8">PD5</text>
<text x="146.7" y="75.8">GND</text>
<text x="147.6" y="72.3">PD4</text>
<text x="155.4" y="77.6">24</text>
<text x="155.4" y="74.1">22</text>
<text x="366.2" y="74.1">12</text>
<text x="366.2" y="77.6">13</text>
<text x="371.8" y="72.3">R/W</text>
<text x="371.8" y="75.8">/STRB</text>
<text x="118.9" y="81.1">PD6</text>
<text x="126.4" y="81.1">25</text>
<text x="131.9" y="79.4">PD6</text>
<text x="131.9" y="82.9">PD7</text>
<text x="143.8" y="79.4">/PCHK</text>
<text x="146.7" y="82.9">GND</text>
<text x="155.4" y="81.1">26</text>
<text x="366.2" y="81.1">14</text>
<text x="371.8" y="79.4">/PRES</text>
<text x="371.8" y="82.9">/PARITY</text>
<text x="118.9" y="84.6">PD7</text>
<text x="366.2" y="84.7">15</text>
<text x="371.8" y="86.4">GND</text>
<text x="328.8" y="115.9">PD0</text>
<text x="328.8" y="119.4">PD1</text>
<text x="338.4" y="116.4">8</text>
<text x="338.4" y="119.9">9</text>
<text x="342.9" y="117.8">A</text>
<text x="353.1" y="117.8">O</text>
<text x="358.1" y="116.4">6</text>
<text x="328.8" y="123">PD2</text>
<text x="336.4" y="123.5">10</text>
<text x="342.9" y="121.4">B</text>
<text x="342.9" y="124.9">C</text>
<text x="328.8" y="126.5">PD3</text>
<text x="328.8" y="130">PD4</text>
<text x="336.4" y="127">11</text>
<text x="336.4" y="130.5">12</text>
<text x="342.9" y="128.4">D</text>
<text x="342.9" y="131.9">E</text>
<text x="128.8" y="135.8">2</text>
<text x="328.8" y="133.5">PD5</text>
<text x="328.8" y="137.1">PD6</text>
<text x="336.4" y="134.1">13</text>
<text x="338.4" y="137.6">1</text>
<text x="342.9" y="135.5">F</text>
<text x="119.3" y="138.3" transform="rotate(-90 119.3 138.3)">5V</text>
<text x="328.8" y="140.6">PD7</text>
<text x="338.4" y="141.1">2</text>
<text x="342.9" y="139">G</text>
<text x="342.9" y="142.5">H</text>
<text x="353.6" y="142.5">E</text>
<text x="358.1" y="141.1">5</text>
<text x="128.8" y="148.2">3</text>
<text x="348.9" y="148.8" transform="rotate(-90 348.9 148.8)">4</text>
<text x="350.3" y="144.3" transform="rotate(-90 350.3 144.3)">I</text>
<text x="119.3" y="150.6" transform="rotate(-90 119.3 150.6)">5V</text>
<text x="128.8" y="160.5">4</text>
<text x="232.6" y="157">1</text>
<text x="238.9" y="160.2">R</text>
<text x="119.3" y="163" transform="rotate(-90 119.3 163)">5V</text>
<text x="229.8" y="164">4</text>
<text x="238.9" y="167.2">G</text>
<text x="252.2" y="167.2">C</text>
<text x="257.2" y="164">2</text>
<text x="128.8" y="172.9">5</text>
<text x="231.9" y="171.1">3</text>
<text x="119.3" y="175.3" transform="rotate(-90 119.3 175.3)">5V</text>
<text x="238.9" y="174.3">B</text>
<text x="128.8" y="185.2">6</text>
<text x="328.8" y="184.7">PD0</text>
<text x="338.4" y="185.2">2</text>
<text x="119.3" y="187.7" transform="rotate(-90 119.3 187.7)">5V</text>
<text x="352.6" y="187.8" transform="rotate(-90 352.6 187.8)">5V</text>
<text x="128.8" y="197.6">7</text>
<text x="328.8" y="197">PD1</text>
<text x="338.4" y="197.6">3</text>
<text x="119.3" y="200" transform="rotate(-90 119.3 200)">5V</text>
<text x="352.6" y="200.1" transform="rotate(-90 352.6 200.1)">5V</text>
<text x="328.8" y="209.4">PD2</text>
<text x="338.4" y="209.9">4</text>
<text x="352.6" y="212.5" transform="rotate(-90 352.6 212.5)">5V</text>
<text x="328.8" y="221.7">PD3</text>
<text x="156.6" y="225.8">1</text>
<text x="160.1" y="227.5">GND</text>
<text x="234.2" y="222.2">7</text>
<text x="237.7" y="224">GND 5V</text>
<text x="252.4" y="222.2">14</text>
<text x="338.4" y="222.2">5</text>
<text x="352.6" y="224.8" transform="rotate(-90 352.6 224.8)">5V</text>
<text x="156.6" y="229.3">2</text>
<text x="156.6" y="232.8">3</text>
<text x="160.1" y="231.1">5V</text>
<text x="156.6" y="236.4">4</text>
<text x="156.6" y="239.9">5</text>
<text x="160.1" y="234.6">MISO</text>
<text x="160.1" y="238.1">MOSI</text>
<text x="252.4" y="239.9">1</text>
<text x="328.8" y="234.1">PD4</text>
<text x="338.4" y="234.6">6</text>
<text x="352.6" y="237.2" transform="rotate(-90 352.6 237.2)">5V</text>
<text x="156.6" y="243.4">6</text>
<text x="160.1" y="241.7">SCK</text>
<text x="160.1" y="245.2">CS</text>
<text x="246.8" y="241.7">5V</text>
<text x="328.8" y="246.4">PD5</text>
<text x="338.4" y="246.9">7</text>
<text x="352.6" y="249.5" transform="rotate(-90 352.6 249.5)">5V</text>
<text x="252.4" y="257.5">1</text>
<text x="246.8" y="259.3">5V</text>
<text x="328.8" y="258.8">PD6</text>
<text x="338.4" y="259.3">8</text>
<text x="352.6" y="261.9" transform="rotate(-90 352.6 261.9)">5V</text>
<text x="97.8" y="274.6">PD6</text>
<text x="97.8" y="271.1">PD7</text>
<text x="158.4" y="275.2">1</text>
<text x="328.8" y="271.1">PD7</text>
<text x="338.4" y="271.6">9</text>
<text x="352.6" y="274.2" transform="rotate(-90 352.6 274.2)">5V</text>
<text x="97.8" y="281.7">PD4</text>
<text x="97.8" y="278.2">PD5</text>
<text x="158.4" y="278.7">2</text>
<text x="161.9" y="276.9">5V</text>
<text x="161.9" y="280.5">GND</text>
<text x="97.8" y="285.2">PD3</text>
<text x="97.8" y="292.3">PD1</text>
<text x="97.8" y="288.7">PD2</text>
<text x="34.4" y="294.9" transform="rotate(-90 34.4 294.9)">PWM</text>
<text x="97.8" y="295.8">PD0</text>
<text x="60" y="307.3" transform="rotate(-90 60 307.3)">MEGA 2560</text>
</g>
<g font-size="3.2" fill="#8d2323">
<text x="121.1" y="317.5">1</text>
<text x="134.4" y="317.5">3</text>
<text x="121.1" y="321">2</text>
<text x="134.4" y="321">4</text>
</g>
</svg>
